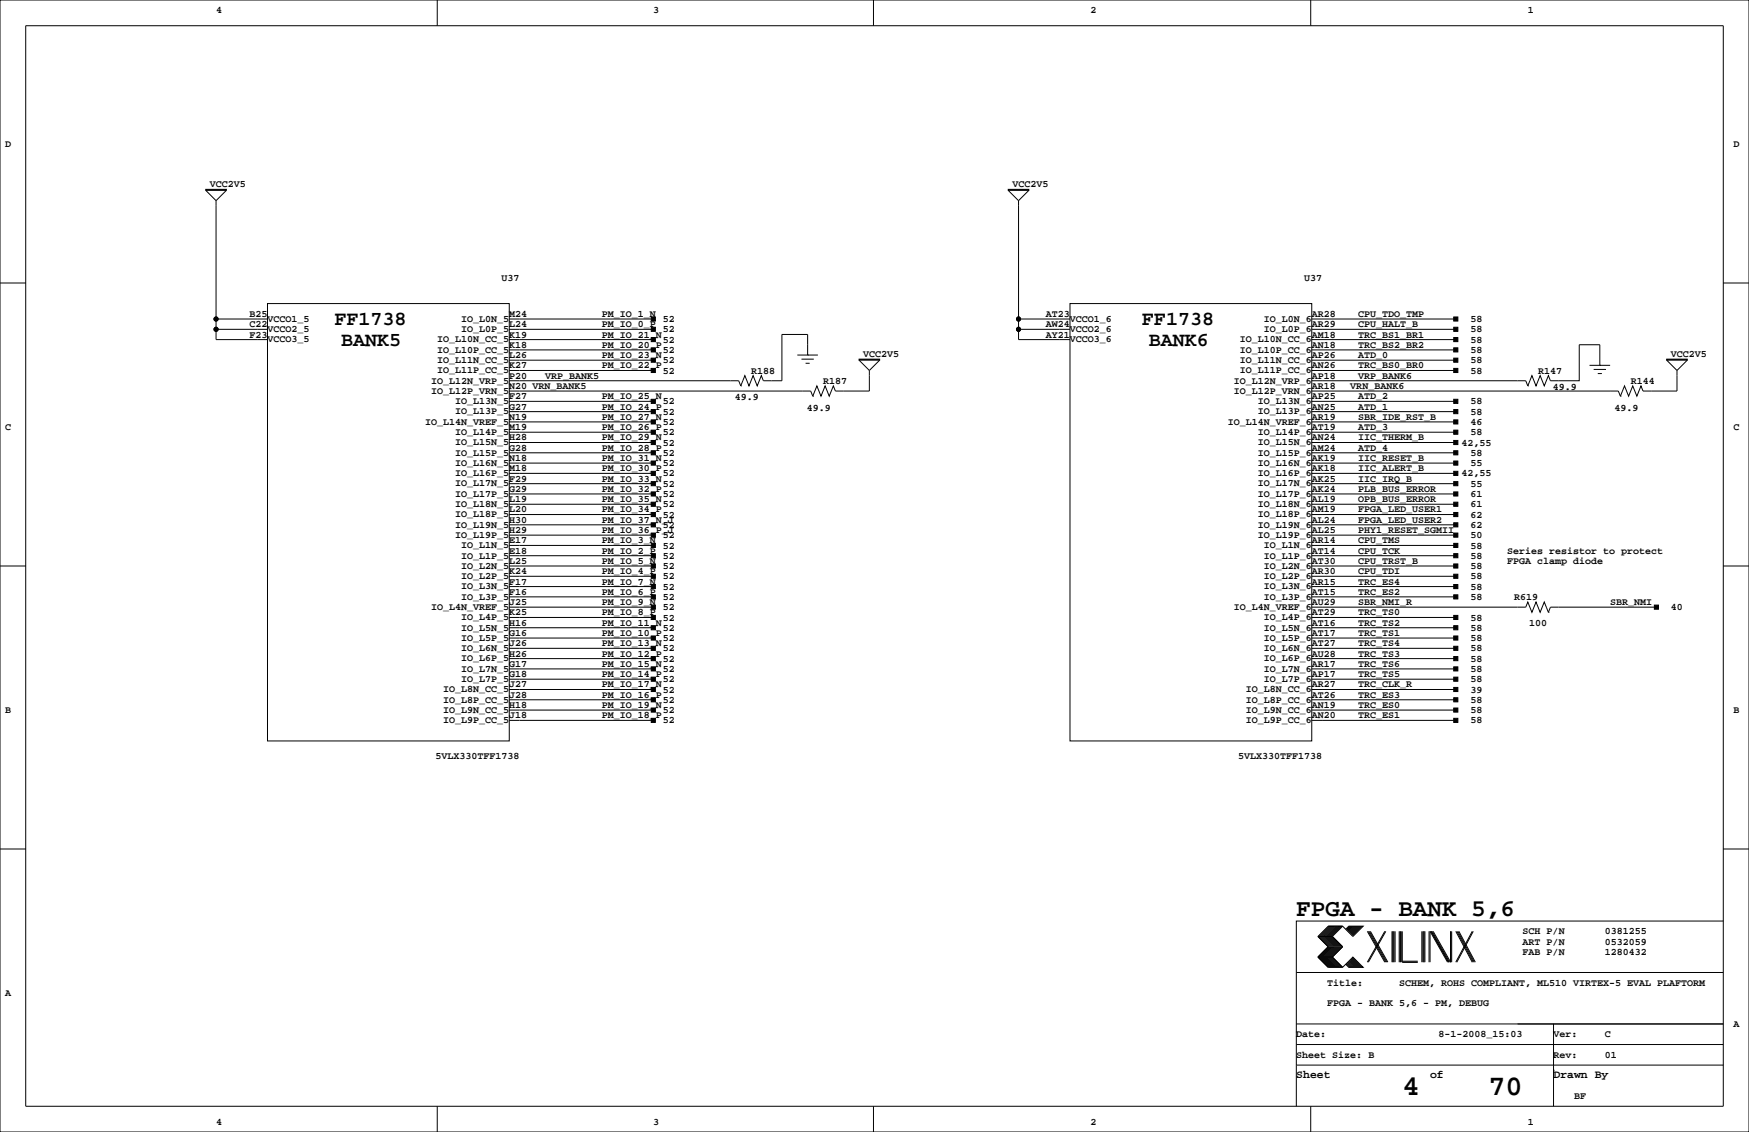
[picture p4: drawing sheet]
<svg xmlns="http://www.w3.org/2000/svg" width="432mm" height="279mm" viewBox="0 0 432 279" stroke-linecap="round" stroke-linejoin="round" font-family="sans-serif">
<g fill="none" stroke="#000" stroke-width=".25">
<path d="M0 0h431.8v279.4h-431.8zM6.3 6.3h419.1v266.7h-419zM107.9 0v6.3M215.6 0v6.3M323.6 0v6.3M50.8 46.7h5.1v.3h-5.1zM50.8 47l2.5 2.5M53.3 49.5v34.3h12.7M55.9 47l-2.6 2.5M248.9 46.7h5.1v.3h-5.1zM248.9 47l2.6 2.5M251.5 49.5v34.3h12.7"/>
<path d="M254 47l-2.5 2.5M0 69.8h6.3M53.3 78.7h12.7M66 74.9h59.7v108h-59.7zM125.7 78.7h35.6M251.5 78.7h12.7M264.2 74.9h59.6v108h-59.6zM323.9 78.7h35.5M425.4 69.8h6.4M53.3 81.3h12.7M125.7 81.3h35.6M125.7 83.8h35.6"/>
<path d="M125.7 94h56.7l.5 1.3M125.7 96.5h74.5l.5 1.3M125.7 91.4h35.6M125.7 88.9h35.6M125.7 99.1h35.6M125.7 86.4h35.6M182.9 95.2h.1M196.8 87.6h5.1M197.9 88.6h3M198.9 89.7h1M199.4 87.6v-5.1l-6.4 .1v11.4h-4.5l-.5-1.3-1.1 2.6-1-2.6-1 2.6-1-2.6-1 2.5M199.4 87.6h.1"/>
<path d="M200.7 97.8h.1M212.1 88.6h5.1v.3h-5.1zM212.1 88.9l2.5 2.5M214.6 91.4v5.1h-8.4l-.5-1.3-1 2.6-1-2.6-1 2.6-1-2.6-1 2.6M217.2 88.9l-2.6 2.5M251.5 81.3h12.7M323.9 81.3h35.5M323.9 83.8h35.5M323.9 94h52.8l.5 1.3M323.9 96.5h75.6l.6 1.3M323.9 91.4h35.5M323.9 88.9h35.5"/>
<path d="M323.9 99.1h35.5M323.9 86.4h35.5M377.2 95.2h.1M392.4 90.2h5.1M393.4 91.2h3.1M394.5 92.2h1M395 90.2v-5.1h-5.1v8.9h-7.1l-.5-1.3-1 2.6-1.1-2.6-1 2.6-1-2.6-1 2.5M395 90.2h.1M400 97.8h.1M411.5 88.6h5.1v.3h-5.1zM411.5 88.9l2.5 2.5M414 91.4v5.1h-8.4l-.5-1.3-1 2.6-1-2.6-1 2.6-1-2.6-1.1 2.6"/>
<path d="M416.6 88.9l-2.6 2.5M125.7 119.4h35.6M125.7 114.3h35.6M125.7 116.8h35.6M125.7 101.6h35.6M125.7 106.7h35.6M125.7 111.8h35.6M125.7 104.1h35.6M125.7 109.2h35.6M323.9 119.4h35.5M323.9 114.3h35.5M323.9 116.8h35.5"/>
<path d="M323.9 101.6h35.5M323.9 106.7h35.5M323.9 111.8h35.5M323.9 104.1h35.5M323.9 109.2h35.5M0 139.7h6.3M125.7 127h35.6M125.7 129.5h35.6M125.7 121.9h35.6M125.7 124.5h35.6M125.7 134.6h35.6M125.7 137.2h35.6"/>
<path d="M125.7 132.1h35.6M125.7 139.7h35.6M323.9 127h35.5M323.9 129.5h35.5M323.9 121.9h35.5M323.9 124.5h35.5M323.9 134.6h35.5M323.9 137.2h35.5M323.9 132.1h35.5M323.9 139.7h35.5M425.4 139.7h6.4M125.7 147.3h35.6"/>
<path d="M125.7 152.4h35.6M125.7 149.9h35.6M125.7 157.5h35.6M125.7 142.2h35.6M125.7 144.8h35.6M125.7 154.9h35.6M323.9 149.9h52.8l.5-1.3 1 2.5 1-2.5 1 2.5 1.1-2.5 1 2.5M323.9 147.3h35.5M323.9 152.4h35.5M323.9 157.5h35.5M323.9 142.2h35.5M323.9 144.8h35.5"/>
<path d="M323.9 154.9h35.5M382.3 151.1h.1M408.9 149.9h-26.1l-.5 1.2M125.7 162.6h35.6M125.7 167.6h35.6M125.7 172.7h35.6M125.7 177.8h35.6M125.7 160h35.6M125.7 165.1h35.6M125.7 170.2h35.6M125.7 175.3h35.6M323.9 162.6h35.5"/>
<path d="M323.9 167.6h35.5M323.9 172.7h35.5M323.9 177.8h35.5M323.9 160h35.5M323.9 165.1h35.5M323.9 170.2h35.5M323.9 175.3h35.5M0 209.5h6.3M425.4 209.5h6.4M325.4 236.2h3.5M325.4 231.1h3.5M325.4 236.2l2.5 2.6h3.6"/>
<path d="M325.4 231.1l2.5 2.6-2.5 2.5M328.2 228.6l-2.6 2.5 2.6 2.6-2.6 2.5 2.6 2.6M328.4 228.6l-2.5 2.5 2.5 2.6-2.5 2.5 2.5 2.6M328.7 228.6l-2.6 2.5 2.6 2.6-2.6 2.5 2.6 2.6M328.9 231.1l2.6 2.6-2.6 2.5M328.9 236.2l2.6 2.6M328.9 228.6l-2.5 2.5 2.5 2.6-2.5 2.5 2.5 2.6M329.2 228.6l-2.6 2.5 2.6 2.6-2.6 2.5 2.6 2.6M329.4 228.6l-2.5 2.5 2.5 2.6-2.5 2.5 2.5 2.6M329.7 228.6l-2.5 2.5 2.5 2.6-2.5 2.5 2.5 2.6M329.9 228.6l-2.5 2.5 2.5 2.6-2.5 2.5 2.5 2.6M330.2 228.6l-2.5 2.5 2.5 2.6-2.5 2.5 2.5 2.6"/>
<path d="M330.5 228.6l-2.6 2.5 2.6 2.6-2.6 2.5 2.6 2.6M330.7 228.6l-2.5 2.5 2.5 2.6-2.5 2.5 2.5 2.6M331 228.6l-2.6 2.5 2.6 2.6-2.6 2.5 2.6 2.6M331.2 228.6l-2.5 2.5 2.5 2.6-2.5 2.5 2.5 2.6M331.5 228.6l2.5 2.5 2.6-2.5h-3.6l-.8 .8M331.5 228.6h-3.6l-2.5 2.5M331.5 228.6l-2.6 2.5M332.2 238l.8 .8h3.6l-2.6-2.6-2.5 2.6M332.5 237.7l1 1.1M332.5 238l.7 .8M332.7 237.5l1.3 1.3M332.7 237.7l1.1 1.1"/>
<path d="M333 237.2l1.5 1.6M333 237.5l1.3 1.3M333.2 228.6l-.7 .8M333.2 237l1.8 1.8M333.2 237.2l1.6 1.6M333.5 228.6l-1 1M333.5 236.7l2 2.1M333.5 237l1.8 1.8M333.8 228.6l-1.1 1M333.8 236.5l2.2 2.3M333.8 236.7l2 2.1M334 228.6l-1.3 1.3"/>
<path d="M334 236.5l2.3 2.3M334.3 228.6l-1.3 1.3M334.5 228.6l-1.5 1.5M334.8 228.6l-1.6 1.5M335 228.6l-1.8 1.8M335.3 228.6l-1.8 1.8M335.5 228.6l-2 2M335.8 228.6l-2 2M336 228.6l-2.2 2.3M336.3 228.6l-2.3 2.3M337.6 229.9l4.3 7.6M337.8 229.9l4.3 7.6"/>
<path d="M338.1 229.9l4.3 7.6M338.3 229.9l4.3 7.6M341.9 229.9l-4.3 7.6M342.1 229.9l-4.3 7.6M343.7 229.9v7.6M343.9 229.9v7.6M344.2 229.9v7.6M344.4 229.9v7.6M345.4 229.9v7.6M345.7 229.9v7.6M345.9 229.9v7.6M346.2 237.2h3.8"/>
<path d="M346.2 229.9v7.6h3.8M351 229.9v7.6M351.3 229.9v7.6M351.5 229.9v7.6M351.8 229.9v7.6M352.8 229.9v7.6M353.1 237.5v-7.6l4.3 7.6M353.3 229.9l4.3 7.6M353.6 229.9l4.3 7.6M353.8 229.9l4.3 7.6v-7.6M358.4 229.9v7.6M359.4 229.9l4.1 7.6"/>
<path d="M359.7 229.9l4 7.6M359.9 229.9l4.1 7.6M360.2 229.9l4 7.6M363.5 229.9l-4.1 7.6M363.7 229.9l-4 7.6M425.4 227.3h-105.4v35.6M320 257.8h105.4M320 252.7h105.4M320 240h105.4M383.5 252.7v20.3M107.9 273v6.4M215.6 273v6.4"/>
<path d="M320 262.9v10.1M320 262.9h105.4M323.6 273v6.4M383.5 264.2h.1"/>
<circle cx="53.3" cy="78.7" r=".51"/>
<circle cx="251.5" cy="78.7" r=".51"/>
<circle cx="53.3" cy="81.3" r=".51"/>
<circle cx="251.5" cy="81.3" r=".51"/>
</g>
<g fill="#000" stroke="#000" stroke-width=".25">
<path d="M160.8 78.2h1v1h-1z" fill-rule="evenodd"/>
<path d="M358.9 78.2h1v1h-1z" fill-rule="evenodd"/>
<path d="M160.8 90.9h1v1h-1z" fill-rule="evenodd"/>
<path d="M160.8 88.4h1v1h-1z" fill-rule="evenodd"/>
<path d="M160.8 98.6h1v1h-1z" fill-rule="evenodd"/>
<path d="M160.8 80.8h1v1h-1z" fill-rule="evenodd"/>
<path d="M160.8 83.3h1v1h-1z" fill-rule="evenodd"/>
<path d="M160.8 85.9h1v1h-1z" fill-rule="evenodd"/>
<path d="M358.9 85.9h1v1h-1z" fill-rule="evenodd"/>
<path d="M358.9 83.3h1v1h-1z" fill-rule="evenodd"/>
<path d="M358.9 88.4h1v1h-1z" fill-rule="evenodd"/>
<path d="M358.9 80.8h1v1h-1z" fill-rule="evenodd"/>
<path d="M358.9 98.6h1v1h-1z" fill-rule="evenodd"/>
<path d="M358.9 90.9h1v1h-1z" fill-rule="evenodd"/>
<path d="M160.8 113.8h1v1h-1z" fill-rule="evenodd"/>
<path d="M160.8 116.3h1v1h-1z" fill-rule="evenodd"/>
<path d="M160.8 101.1h1v1h-1z" fill-rule="evenodd"/>
<path d="M160.8 106.2h1v1h-1z" fill-rule="evenodd"/>
<path d="M160.8 111.3h1v1h-1z" fill-rule="evenodd"/>
<path d="M160.8 108.7h1v1h-1z" fill-rule="evenodd"/>
<path d="M160.8 118.9h1v1h-1z" fill-rule="evenodd"/>
<path d="M160.8 103.6h1v1h-1z" fill-rule="evenodd"/>
<path d="M358.9 118.9h1v1h-1z" fill-rule="evenodd"/>
<path d="M358.9 116.3h1v1h-1z" fill-rule="evenodd"/>
<path d="M358.9 103.6h1v1h-1z" fill-rule="evenodd"/>
<path d="M358.9 106.2h1v1h-1z" fill-rule="evenodd"/>
<path d="M358.9 101.1h1v1h-1z" fill-rule="evenodd"/>
<path d="M358.9 108.7h1v1h-1z" fill-rule="evenodd"/>
<path d="M358.9 111.3h1v1h-1z" fill-rule="evenodd"/>
<path d="M358.9 113.8h1v1h-1z" fill-rule="evenodd"/>
<path d="M160.8 134.1h1v1h-1z" fill-rule="evenodd"/>
<path d="M160.8 136.7h1v1h-1z" fill-rule="evenodd"/>
<path d="M160.8 121.4h1v1h-1z" fill-rule="evenodd"/>
<path d="M160.8 124h1v1h-1z" fill-rule="evenodd"/>
<path d="M160.8 131.6h1v1h-1z" fill-rule="evenodd"/>
<path d="M160.8 129h1v1h-1z" fill-rule="evenodd"/>
<path d="M160.8 126.5h1v1h-1z" fill-rule="evenodd"/>
<path d="M358.9 126.5h1v1h-1z" fill-rule="evenodd"/>
<path d="M358.9 129h1v1h-1z" fill-rule="evenodd"/>
<path d="M358.9 121.4h1v1h-1z" fill-rule="evenodd"/>
<path d="M358.9 124h1v1h-1z" fill-rule="evenodd"/>
<path d="M358.9 134.1h1v1h-1z" fill-rule="evenodd"/>
<path d="M358.9 131.6h1v1h-1z" fill-rule="evenodd"/>
<path d="M358.9 136.7h1v1h-1z" fill-rule="evenodd"/>
<path d="M160.8 146.8h1v1h-1z" fill-rule="evenodd"/>
<path d="M160.8 151.9h1v1h-1z" fill-rule="evenodd"/>
<path d="M160.8 149.4h1v1h-1z" fill-rule="evenodd"/>
<path d="M160.8 157h1v1h-1z" fill-rule="evenodd"/>
<path d="M160.8 139.2h1v1h-1z" fill-rule="evenodd"/>
<path d="M160.8 154.4h1v1h-1z" fill-rule="evenodd"/>
<path d="M160.8 144.3h1v1h-1z" fill-rule="evenodd"/>
<path d="M160.8 141.7h1v1h-1z" fill-rule="evenodd"/>
<path d="M358.9 141.7h1v1h-1z" fill-rule="evenodd"/>
<path d="M358.9 139.2h1v1h-1z" fill-rule="evenodd"/>
<path d="M358.9 144.3h1v1h-1z" fill-rule="evenodd"/>
<path d="M358.9 151.9h1v1h-1z" fill-rule="evenodd"/>
<path d="M358.9 157h1v1h-1z" fill-rule="evenodd"/>
<path d="M358.9 154.4h1v1h-1z" fill-rule="evenodd"/>
<path d="M358.9 146.8h1v1h-1z" fill-rule="evenodd"/>
<path d="M408.4 149.4h1v1h-1z" fill-rule="evenodd"/>
<path d="M160.8 162.1h1v1h-1z" fill-rule="evenodd"/>
<path d="M160.8 167.1h1v1h-1z" fill-rule="evenodd"/>
<path d="M160.8 172.2h1v1h-1z" fill-rule="evenodd"/>
<path d="M160.8 177.3h1v1h-1z" fill-rule="evenodd"/>
<path d="M160.8 159.5h1v1h-1z" fill-rule="evenodd"/>
<path d="M160.8 164.6h1v1h-1z" fill-rule="evenodd"/>
<path d="M160.8 169.7h1v1h-1z" fill-rule="evenodd"/>
<path d="M160.8 174.8h1v1h-1z" fill-rule="evenodd"/>
<path d="M358.9 162.1h1v1h-1z" fill-rule="evenodd"/>
<path d="M358.9 159.5h1v1h-1z" fill-rule="evenodd"/>
<path d="M358.9 167.1h1v1h-1z" fill-rule="evenodd"/>
<path d="M358.9 164.6h1v1h-1z" fill-rule="evenodd"/>
<path d="M358.9 172.2h1v1h-1z" fill-rule="evenodd"/>
<path d="M358.9 177.3h1v1h-1z" fill-rule="evenodd"/>
<path d="M358.9 169.7h1v1h-1z" fill-rule="evenodd"/>
<path d="M358.9 174.8h1v1h-1z" fill-rule="evenodd"/>
<circle cx="53.3" cy="78.7" r=".51"/>
<circle cx="251.5" cy="78.7" r=".51"/>
<circle cx="53.3" cy="81.3" r=".51"/>
<circle cx="251.5" cy="81.3" r=".51"/>
</g>
<g font-size="7.1">
<text x="346.3" y="270.3">4</text>
<text x="367.5" y="270.3">70</text>
</g>
<text font-size="6" x="320" y="226.1">FPGA - BANK 5,6</text>
<g font-size="4.9">
<text x="82.5" y="80.3">FF1738</text>
<text x="281.9" y="80.3">FF1738</text>
<text x="84.2" y="85.4">BANK5</text>
<text x="283.6" y="85.4">BANK6</text>
</g>
<g font-size="2.8">
<text x="320" y="266.1">Sheet</text>
<text x="353.1" y="266.1">of</text>
<text x="383.5" y="266.1">Drawn By</text>
</g>
<g font-size="2.5">
<text x="53.3" y="3.3">4</text>
<text x="161.3" y="3.3">3</text>
<text x="269.2" y="3.3">2</text>
<text x="377.2" y="3.3">1</text>
<text x="1.3" y="36.3">D</text>
<text x="428" y="36.3">D</text>
<text x="51.8" y="46.2">VCC2V5</text>
<text x="249.9" y="46.2">VCC2V5</text>
<text x="123.8" y="69.3">U37</text>
<text x="321.9" y="69.3">U37</text>
<text x="61.6" y="83.3">F23</text>
<text x="61.6" y="80.8">C22</text>
<text x="61.6" y="78.2">B25</text>
<text x="66" y="82">VCCO2_5</text>
<text x="66" y="79.4">VCCO1_5</text>
<text x="113.9" y="82">IO_L0P_5</text>
<text x="113.9" y="79.4">IO_L0N_5</text>
<text x="125.7" y="83.3">K19</text>
<text x="125.7" y="80.8">L24</text>
<text x="125.7" y="78.2">M24</text>
<text x="148.6" y="83.3">PM_IO_21_N</text>
<text x="148.6" y="80.8">PM_IO_0_P</text>
<text x="148.6" y="78.2">PM_IO_1_N</text>
<text x="163.6" y="82">52</text>
<text x="163.6" y="79.5">52</text>
<text x="258.2" y="83.3">AY21</text>
<text x="258.2" y="80.8">AW24</text>
<text x="258.2" y="78.2">AT23</text>
<text x="264.2" y="82">VCCO2_6</text>
<text x="264.2" y="79.4">VCCO1_6</text>
<text x="312" y="82">IO_L0P_6</text>
<text x="312" y="79.4">IO_L0N_6</text>
<text x="323.9" y="83.3">AM18</text>
<text x="323.9" y="80.8">AR29</text>
<text x="323.9" y="78.2">AR28</text>
<text x="335.3" y="80.8">CPU_HALT_B</text>
<text x="335.3" y="83.3">TRC_BS1_BR1</text>
<text x="335.3" y="78.2">CPU_TDO_TMP</text>
<text x="363" y="82">58</text>
<text x="363" y="79.5">58</text>
<text x="66" y="84.5">VCCO3_5</text>
<text x="108" y="89.6">IO_L11N_CC_5</text>
<text x="108" y="87.1">IO_L10P_CC_5</text>
<text x="108" y="84.5">IO_L10N_CC_5</text>
<text x="125.7" y="88.4">L26</text>
<text x="125.7" y="85.9">K18</text>
<text x="148.6" y="88.4">PM_IO_23_N</text>
<text x="148.6" y="85.9">PM_IO_20_P</text>
<text x="163.6" y="89.7">52</text>
<text x="163.6" y="87.1">52</text>
<text x="163.6" y="84.6">52</text>
<text x="213.1" y="88.1">VCC2V5</text>
<text x="264.2" y="84.5">VCCO3_6</text>
<text x="306.1" y="89.6">IO_L11N_CC_6</text>
<text x="306.1" y="87.1">IO_L10P_CC_6</text>
<text x="306.1" y="84.5">IO_L10N_CC_6</text>
<text x="323.9" y="88.4">AP26</text>
<text x="323.9" y="85.9">AN18</text>
<text x="335.3" y="88.4">ATD_0</text>
<text x="335.3" y="85.9">TRC_BS2_BR2</text>
<text x="363" y="89.7">58</text>
<text x="363" y="84.6">58</text>
<text x="363" y="87.1">58</text>
<text x="412.5" y="88.1">VCC2V5</text>
<text x="106.5" y="94.7">IO_L12N_VRP_5</text>
<text x="108" y="92.1">IO_L11P_CC_5</text>
<text x="125.7" y="93.5">P20</text>
<text x="125.7" y="90.9">K27</text>
<text x="134.6" y="93.5">VRP_BANK5</text>
<text x="148.6" y="90.9">PM_IO_22_P</text>
<text x="163.6" y="92.2">52</text>
<text x="185.4" y="92.2">R188</text>
<text x="203.2" y="94.7">R187</text>
<text x="304.6" y="94.7">IO_L12N_VRP_6</text>
<text x="306.1" y="92.1">IO_L11P_CC_6</text>
<text x="323.9" y="93.5">AP18</text>
<text x="323.9" y="90.9">AN26</text>
<text x="335.3" y="93.5">VRP_BANK6</text>
<text x="335.3" y="90.9">TRC_BS0_BR0</text>
<text x="363" y="92.2">58</text>
<text x="379.7" y="92.2">R147</text>
<text x="402.6" y="94.7">R144</text>
<text x="106.5" y="97.2">IO_L12P_VRN_5</text>
<text x="112.4" y="99.8">IO_L13N_5</text>
<text x="125.7" y="101.1">G27</text>
<text x="125.7" y="98.6">F27</text>
<text x="125.7" y="96">N20 VRN_BANK5</text>
<text x="148.6" y="98.6">PM_IO_25_N</text>
<text x="148.6" y="101.1">PM_IO_24_P</text>
<text x="163.6" y="99.8">52</text>
<text x="181.4" y="98.8">49.9</text>
<text x="199.2" y="101.3">49.9</text>
<text x="304.6" y="97.2">IO_L12P_VRN_6</text>
<text x="310.5" y="99.8">IO_L13N_6</text>
<text x="323.9" y="101.1">AN25</text>
<text x="323.9" y="98.6">AP25</text>
<text x="323.9" y="96">AR18</text>
<text x="333.4" y="96">VRN_BANK6</text>
<text x="335.3" y="101.1">ATD_1</text>
<text x="335.3" y="98.6">ATD_2</text>
<text x="363" y="99.8">58</text>
<text x="383.4" y="96.3">49.9</text>
<text x="398.6" y="101.3">49.9</text>
<text x="1.3" y="106.2">C</text>
<text x="105" y="104.8">IO_L14N_VREF_5</text>
<text x="112.4" y="107.4">IO_L14P_5</text>
<text x="112.4" y="102.3">IO_L13P_5</text>
<text x="125.7" y="106.2">M19</text>
<text x="125.7" y="103.6">N19</text>
<text x="148.6" y="106.2">PM_IO_26_P</text>
<text x="148.6" y="103.6">PM_IO_27_N</text>
<text x="163.6" y="107.4">52</text>
<text x="163.6" y="102.4">52</text>
<text x="163.6" y="104.9">52</text>
<text x="303.1" y="104.8">IO_L14N_VREF_6</text>
<text x="310.5" y="107.4">IO_L14P_6</text>
<text x="310.5" y="102.3">IO_L13P_6</text>
<text x="323.9" y="106.2">AT19</text>
<text x="323.9" y="103.6">AR19</text>
<text x="335.3" y="106.2">ATD_3</text>
<text x="335.3" y="103.6">SBR_IDE_RST_B</text>
<text x="363" y="102.4">58</text>
<text x="363" y="107.4">58</text>
<text x="363" y="104.9">46</text>
<text x="428" y="106.2">C</text>
<text x="112.4" y="112.5">IO_L15P_5</text>
<text x="112.4" y="109.9">IO_L15N_5</text>
<text x="125.7" y="113.8">N18</text>
<text x="125.7" y="111.3">G28</text>
<text x="125.7" y="108.7">H28</text>
<text x="148.6" y="111.3">PM_IO_28_P</text>
<text x="148.6" y="113.8">PM_IO_31_N</text>
<text x="148.6" y="108.7">PM_IO_29_N</text>
<text x="163.6" y="112.5">52</text>
<text x="163.6" y="110">52</text>
<text x="310.5" y="112.5">IO_L15P_6</text>
<text x="310.5" y="109.9">IO_L15N_6</text>
<text x="323.9" y="113.8">AK19</text>
<text x="323.9" y="111.3">AM24</text>
<text x="323.9" y="108.7">AN24</text>
<text x="335.3" y="113.8">IIC_RESET_B</text>
<text x="335.3" y="111.3">ATD_4</text>
<text x="335.3" y="108.7">IIC_THERM_B</text>
<text x="360.8" y="110">42,55</text>
<text x="363" y="112.5">58</text>
<text x="112.4" y="117.5">IO_L16P_5</text>
<text x="112.4" y="115">IO_L16N_5</text>
<text x="125.7" y="118.9">F29</text>
<text x="125.7" y="116.3">M18</text>
<text x="148.6" y="116.3">PM_IO_30_P</text>
<text x="148.6" y="118.9">PM_IO_33_N</text>
<text x="163.6" y="117.6">52</text>
<text x="163.6" y="115.1">52</text>
<text x="310.5" y="117.5">IO_L16P_6</text>
<text x="310.5" y="115">IO_L16N_6</text>
<text x="323.9" y="118.9">AK25</text>
<text x="323.9" y="116.3">AK18</text>
<text x="335.3" y="118.9">IIC_IRQ_B</text>
<text x="335.3" y="116.3">IIC_ALERT_B</text>
<text x="360.8" y="117.6">42,55</text>
<text x="363" y="115.1">55</text>
<text x="112.4" y="125.2">IO_L18N_5</text>
<text x="112.4" y="122.6">IO_L17P_5</text>
<text x="112.4" y="120.1">IO_L17N_5</text>
<text x="125.7" y="124">L19</text>
<text x="125.7" y="121.4">G29</text>
<text x="148.6" y="124">PM_IO_35_N</text>
<text x="148.6" y="121.4">PM_IO_32_P</text>
<text x="163.6" y="125.2">52</text>
<text x="163.6" y="122.7">52</text>
<text x="163.6" y="120.1">52</text>
<text x="310.5" y="125.2">IO_L18N_6</text>
<text x="310.5" y="122.6">IO_L17P_6</text>
<text x="310.5" y="120.1">IO_L17N_6</text>
<text x="323.9" y="124">AL19</text>
<text x="323.9" y="121.4">AK24</text>
<text x="335.3" y="124">OPB_BUS_ERROR</text>
<text x="335.3" y="121.4">PLB_BUS_ERROR</text>
<text x="363" y="120.1">55</text>
<text x="363" y="125.2">61</text>
<text x="363" y="122.7">61</text>
<text x="112.4" y="130.2">IO_L19N_5</text>
<text x="112.4" y="127.7">IO_L18P_5</text>
<text x="125.7" y="131.6">H29</text>
<text x="125.7" y="129">H30</text>
<text x="125.7" y="126.5">L20</text>
<text x="148.6" y="131.6">PM_IO_36_P_J</text>
<text x="148.6" y="126.5">PM_IO_34_P</text>
<text x="148.6" y="129">PM_IO_37_N_J</text>
<text x="163.6" y="127.8">52</text>
<text x="163.6" y="130.3">52</text>
<text x="310.5" y="130.2">IO_L19N_6</text>
<text x="310.5" y="127.7">IO_L18P_6</text>
<text x="323.9" y="131.6">AL25</text>
<text x="323.9" y="129">AL24</text>
<text x="323.9" y="126.5">AM19</text>
<text x="335.3" y="131.6">PHY1_RESET_SGMII</text>
<text x="335.3" y="129">FPGA_LED_USER2</text>
<text x="335.3" y="126.5">FPGA_LED_USER1</text>
<text x="363" y="130.3">62</text>
<text x="363" y="127.8">62</text>
<text x="112.4" y="132.8">IO_L19P_5</text>
<text x="113.9" y="137.9">IO_L1P_5</text>
<text x="113.9" y="135.3">IO_L1N_5</text>
<text x="125.7" y="136.7">E18</text>
<text x="125.7" y="134.1">E17</text>
<text x="148.6" y="136.7">PM_IO_2_P</text>
<text x="148.6" y="134.1">PM_IO_3_N</text>
<text x="163.6" y="132.8">52</text>
<text x="163.6" y="137.9">52</text>
<text x="163.6" y="135.4">52</text>
<text x="310.5" y="132.8">IO_L19P_6</text>
<text x="312" y="137.9">IO_L1P_6</text>
<text x="312" y="135.3">IO_L1N_6</text>
<text x="323.9" y="136.7">AT14</text>
<text x="323.9" y="134.1">AR14</text>
<text x="335.3" y="136.7">CPU_TCK</text>
<text x="335.3" y="134.1">CPU_TMS</text>
<text x="363" y="137.9">58</text>
<text x="363" y="132.8">50</text>
<text x="363" y="135.4">58</text>
<text x="372.1" y="136.7">Series resistor to protect</text>
<text x="113.9" y="142.9">IO_L2P_5</text>
<text x="113.9" y="140.4">IO_L2N_5</text>
<text x="125.7" y="141.7">K24</text>
<text x="125.7" y="139.2">L25</text>
<text x="148.6" y="141.7">PM_IO_4_P</text>
<text x="148.6" y="139.2">PM_IO_5_N</text>
<text x="163.6" y="143">52</text>
<text x="163.6" y="140.5">52</text>
<text x="312" y="142.9">IO_L2P_6</text>
<text x="312" y="140.4">IO_L2N_6</text>
<text x="323.9" y="141.7">AR30</text>
<text x="323.9" y="139.2">AT30</text>
<text x="335.3" y="139.2">CPU_TRST_B</text>
<text x="335.3" y="141.7">CPU_TDI</text>
<text x="363" y="140.5">58</text>
<text x="363" y="143">58</text>
<text x="372.1" y="139.2">FPGA clamp diode</text>
<text x="113.9" y="148">IO_L3P_5</text>
<text x="113.9" y="145.5">IO_L3N_5</text>
<text x="125.7" y="149.4">J25</text>
<text x="125.7" y="146.8">F16</text>
<text x="125.7" y="144.3">F17</text>
<text x="148.6" y="149.4">PM_IO_9_N</text>
<text x="148.6" y="146.8">PM_IO_6_P</text>
<text x="148.6" y="144.3">PM_IO_7_N</text>
<text x="163.6" y="148.1">52</text>
<text x="163.6" y="145.5">52</text>
<text x="312" y="148">IO_L3P_6</text>
<text x="312" y="145.5">IO_L3N_6</text>
<text x="323.9" y="149.4">AU29</text>
<text x="323.9" y="146.8">AT15</text>
<text x="323.9" y="144.3">AR15</text>
<text x="335.3" y="149.4">SBR_NMI_R</text>
<text x="335.3" y="146.8">TRC_ES2</text>
<text x="335.3" y="144.3">TRC_ES4</text>
<text x="363" y="148.1">58</text>
<text x="363" y="145.5">58</text>
<text x="373.8" y="148.1">R619</text>
<text x="397.5" y="149.4">SBR_NMI</text>
<text x="106.5" y="150.6">IO_L4N_VREF_5</text>
<text x="113.9" y="155.6">IO_L5N_5</text>
<text x="113.9" y="153.1">IO_L4P_5</text>
<text x="125.7" y="154.4">H16</text>
<text x="125.7" y="151.9">K25</text>
<text x="148.6" y="151.9">PM_IO_8_P</text>
<text x="148.6" y="154.4">PM_IO_11_N</text>
<text x="163.6" y="150.6">52</text>
<text x="163.6" y="153.2">52</text>
<text x="163.6" y="155.7">52</text>
<text x="304.6" y="150.6">IO_L4N_VREF_6</text>
<text x="312" y="155.6">IO_L5N_6</text>
<text x="312" y="153.1">IO_L4P_6</text>
<text x="323.9" y="154.4">AT16</text>
<text x="323.9" y="151.9">AT29</text>
<text x="335.3" y="154.4">TRC_TS2</text>
<text x="335.3" y="151.9">TRC_TS0</text>
<text x="363" y="155.7">58</text>
<text x="363" y="153.2">58</text>
<text x="377.5" y="154.4">100</text>
<text x="412.5" y="150.6">40</text>
<text x="113.9" y="160.7">IO_L6N_5</text>
<text x="113.9" y="158.2">IO_L5P_5</text>
<text x="125.7" y="159.5">J26</text>
<text x="125.7" y="157">G16</text>
<text x="148.6" y="157">PM_IO_10_P</text>
<text x="148.6" y="159.5">PM_IO_13_N</text>
<text x="163.6" y="158.2">52</text>
<text x="163.6" y="160.8">52</text>
<text x="312" y="160.7">IO_L6N_6</text>
<text x="312" y="158.2">IO_L5P_6</text>
<text x="323.9" y="159.5">AT27</text>
<text x="323.9" y="157">AT17</text>
<text x="335.3" y="159.5">TRC_TS4</text>
<text x="335.3" y="157">TRC_TS1</text>
<text x="363" y="160.8">58</text>
<text x="363" y="158.2">58</text>
<text x="113.9" y="165.8">IO_L7N_5</text>
<text x="113.9" y="163.3">IO_L6P_5</text>
<text x="125.7" y="167.1">G18</text>
<text x="125.7" y="164.6">G17</text>
<text x="125.7" y="162.1">H26</text>
<text x="148.6" y="167.1">PM_IO_14_P</text>
<text x="148.6" y="162.1">PM_IO_12_P</text>
<text x="148.6" y="164.6">PM_IO_15_N</text>
<text x="163.6" y="163.3">52</text>
<text x="163.6" y="165.9">52</text>
<text x="312" y="165.8">IO_L7N_6</text>
<text x="312" y="163.3">IO_L6P_6</text>
<text x="323.9" y="167.1">AP17</text>
<text x="323.9" y="164.6">AR17</text>
<text x="323.9" y="162.1">AU28</text>
<text x="335.3" y="164.6">TRC_TS6</text>
<text x="335.3" y="167.1">TRC_TS5</text>
<text x="335.3" y="162.1">TRC_TS3</text>
<text x="363" y="165.9">58</text>
<text x="363" y="163.3">58</text>
<text x="109.4" y="173.4">IO_L8P_CC_5</text>
<text x="109.4" y="170.9">IO_L8N_CC_5</text>
<text x="113.9" y="168.3">IO_L7P_5</text>
<text x="125.7" y="172.2">J28</text>
<text x="125.7" y="169.7">J27</text>
<text x="148.6" y="172.2">PM_IO_16_P</text>
<text x="148.6" y="169.7">PM_IO_17_N</text>
<text x="163.6" y="173.5">52</text>
<text x="163.6" y="168.4">52</text>
<text x="163.6" y="170.9">52</text>
<text x="307.6" y="173.4">IO_L8P_CC_6</text>
<text x="307.6" y="170.9">IO_L8N_CC_6</text>
<text x="312" y="168.3">IO_L7P_6</text>
<text x="323.9" y="172.2">AT26</text>
<text x="323.9" y="169.7">AR27</text>
<text x="335.3" y="169.7">TRC_CLK_R</text>
<text x="335.3" y="172.2">TRC_ES3</text>
<text x="363" y="170.9">39</text>
<text x="363" y="173.5">58</text>
<text x="363" y="168.4">58</text>
<text x="1.3" y="176">B</text>
<text x="109.4" y="178.5">IO_L9P_CC_5</text>
<text x="109.4" y="176">IO_L9N_CC_5</text>
<text x="125.7" y="177.3">J18</text>
<text x="125.7" y="174.8">H18</text>
<text x="148.6" y="177.3">PM_IO_18_P</text>
<text x="148.6" y="174.8">PM_IO_19_N</text>
<text x="163.6" y="178.6">52</text>
<text x="163.6" y="176">52</text>
<text x="307.6" y="178.5">IO_L9P_CC_6</text>
<text x="307.6" y="176">IO_L9N_CC_6</text>
<text x="323.9" y="177.3">AN20</text>
<text x="323.9" y="174.8">AN19</text>
<text x="335.3" y="174.8">TRC_ES0</text>
<text x="335.3" y="177.3">TRC_ES1</text>
<text x="363" y="176">58</text>
<text x="363" y="178.6">58</text>
<text x="428" y="176">B</text>
<text x="107.5" y="187.5">5VLX330TFF1738</text>
<text x="305.6" y="187.5">5VLX330TFF1738</text>
<text x="375.9" y="230.6">SCH P/N</text>
<text x="375.9" y="233.2">ART P/N</text>
<text x="396.2" y="230.6">0381255</text>
<text x="396.2" y="233.2">0532059</text>
<text x="375.9" y="235.7">FAB P/N</text>
<text x="396.2" y="235.7">1280432</text>
<text x="1.3" y="245.9">A</text>
<text x="327.7" y="243.3">Title:</text>
<text x="345.4" y="243.3">SCHEM, ROHS COMPLIANT, ML510 VIRTEX-5 EVAL PLAFTORM</text>
<text x="327.7" y="248.4">FPGA - BANK 5,6 - PM, DEBUG</text>
<text x="320" y="256">Date:</text>
<text x="355.2" y="256">8-1-2008_15:03</text>
<text x="383.5" y="256">Ver:</text>
<text x="396.2" y="256">C</text>
<text x="428" y="253.5">A</text>
<text x="320" y="261.1">Sheet Size: B</text>
<text x="383.5" y="261.1">Rev:</text>
<text x="396.2" y="261.1">01</text>
<text x="388.6" y="271.3">BF</text>
<text x="53.3" y="277.6">4</text>
<text x="161.3" y="277.6">3</text>
<text x="269.2" y="277.6">2</text>
<text x="377.2" y="277.6">1</text>
</g>
</svg>
